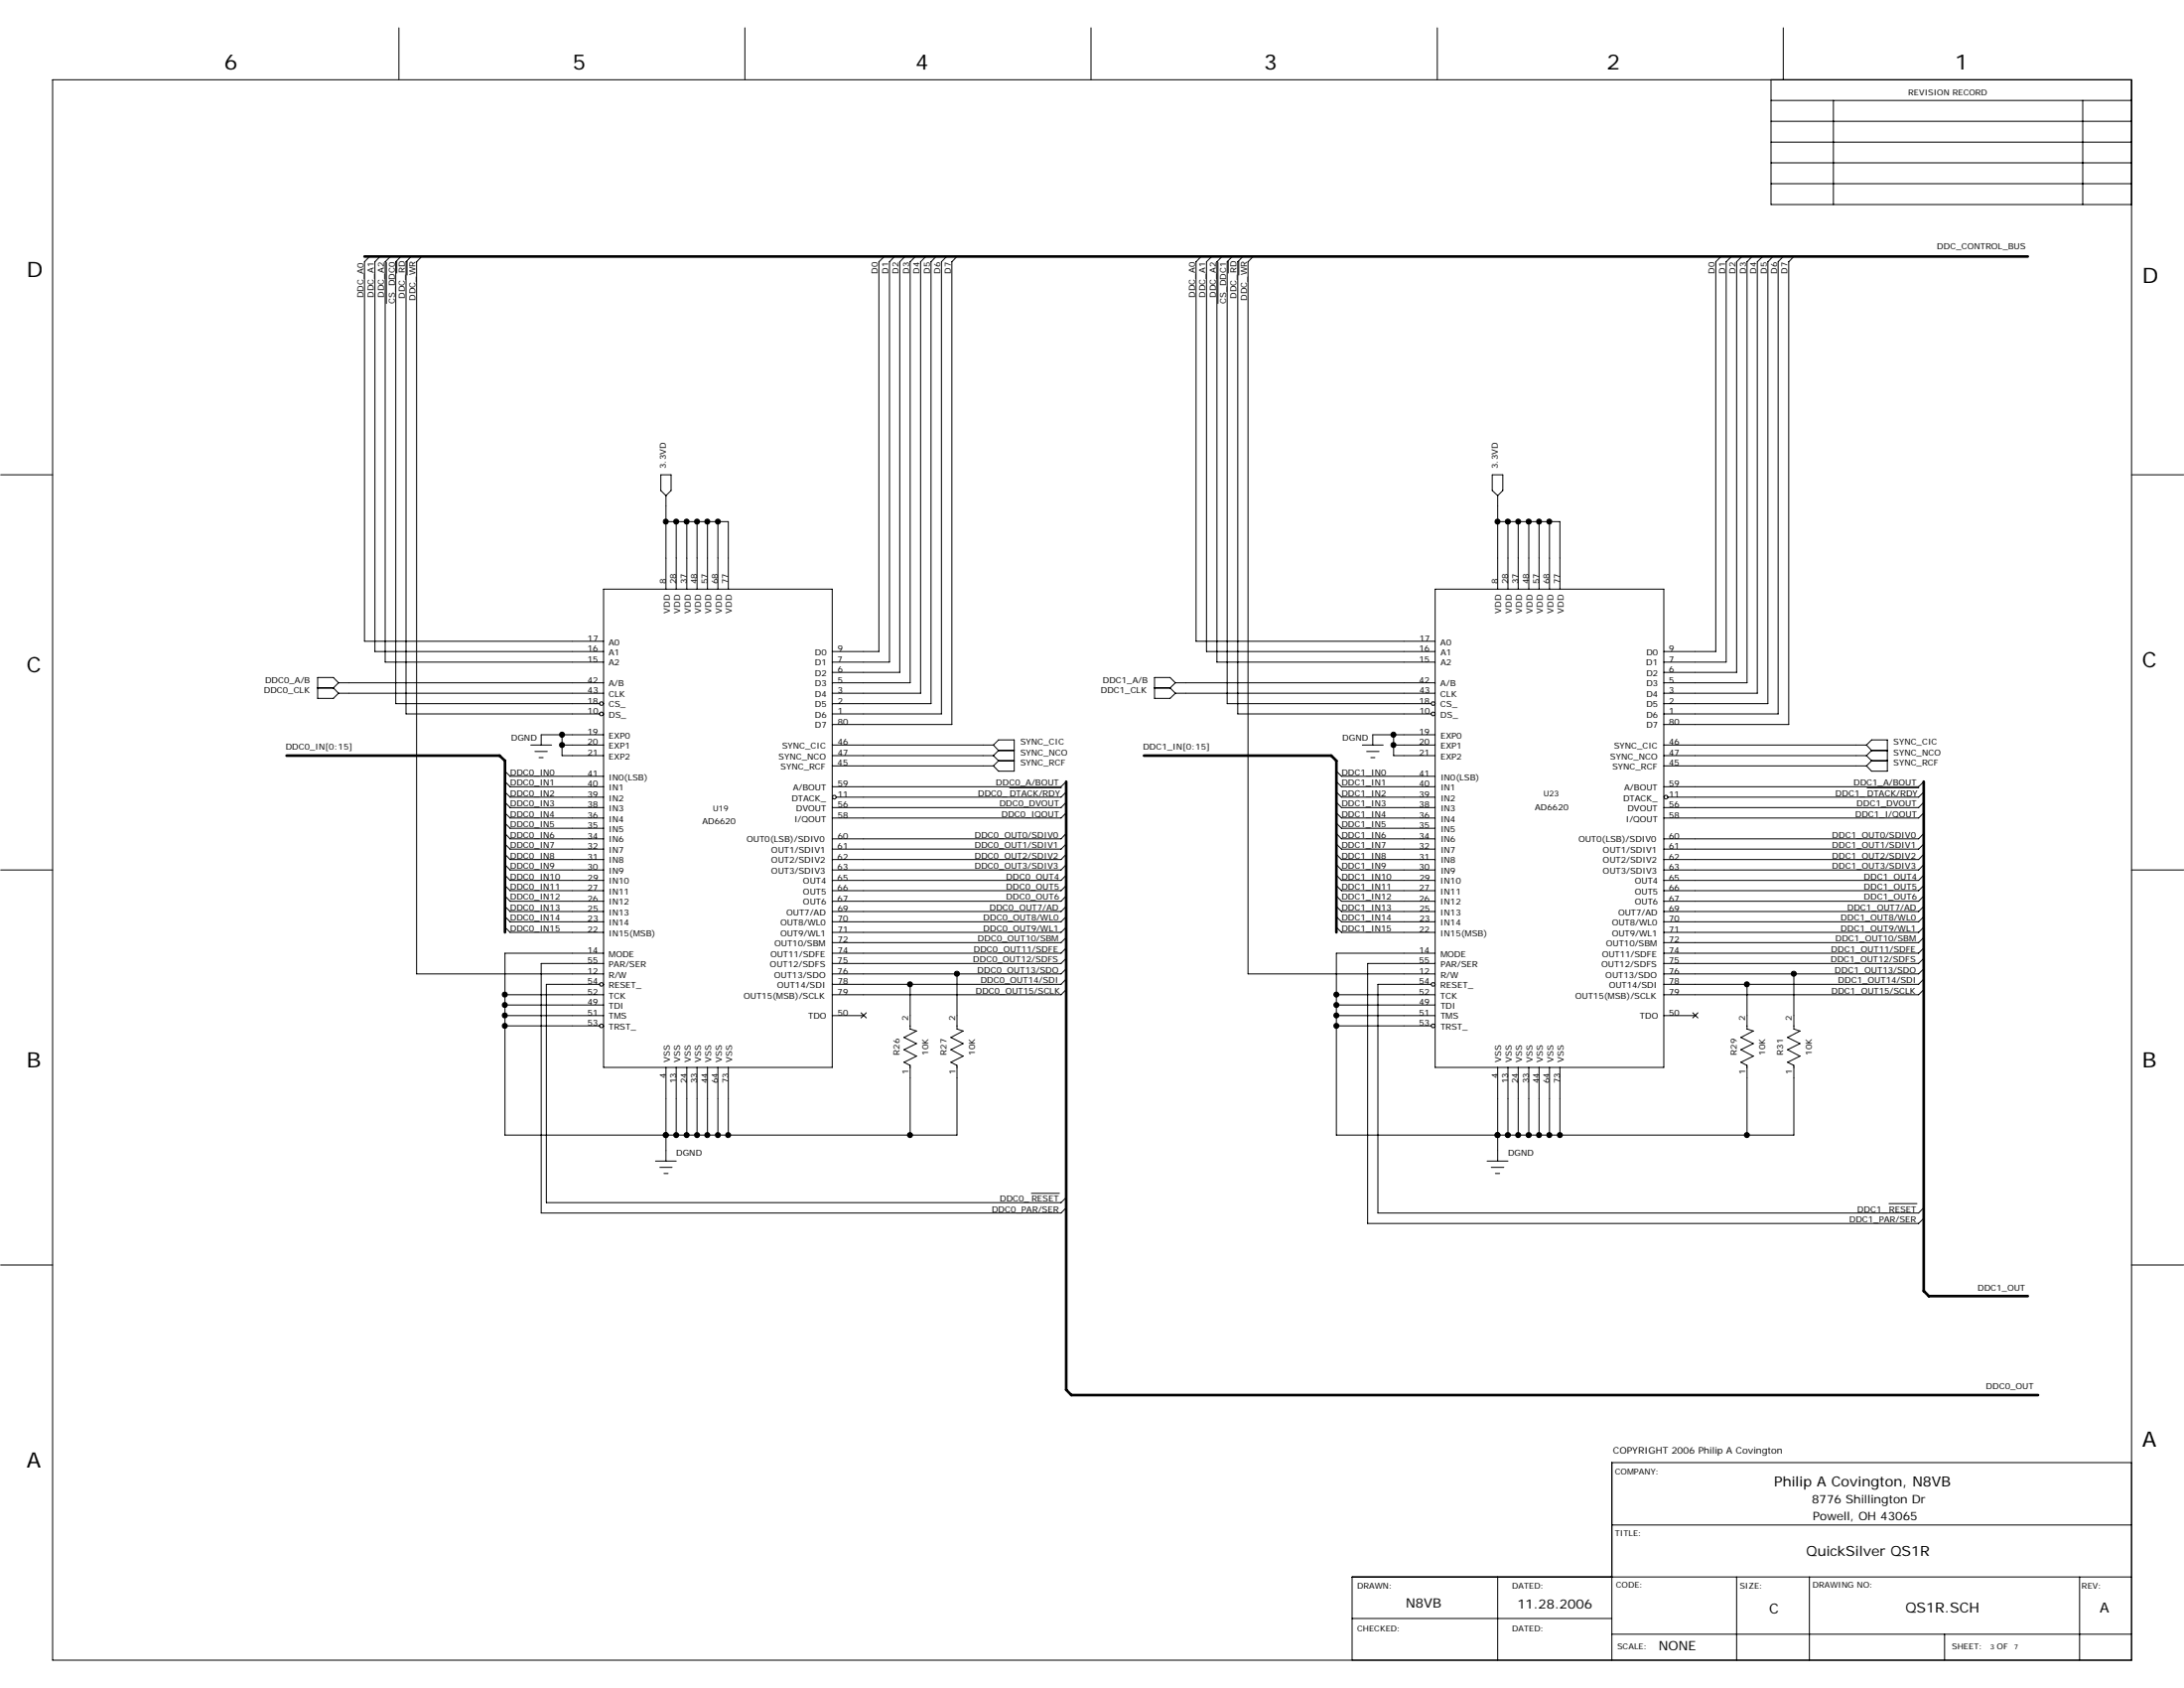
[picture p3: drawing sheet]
<svg xmlns="http://www.w3.org/2000/svg" width="279mm" height="216mm" viewBox="0 0 279 216" stroke-linecap="round" stroke-linejoin="round" font-family="sans-serif">
<g fill="none" stroke="#000" stroke-width=".13">
<path d="M6.7 10.2h266v202.1h-266zM51 3.6v6.6M95.3 3.6v6.6M139.6 3.6v6.6M183.9 3.6v6.6M226.6 10.2v16h46.1M226.6 15.5h46.1M226.6 12.8h46.1M226.6 18.2h46.1M228.1 3.6v6.6M234.5 12.8v13.4M266.4 12.8v13.4"/>
<path d="M47.3 32.8l-.7 .7v48.5h30.6M48.6 32.8l-.6 .7v49.8h29.2M49.4 33.5v5.3M50 32.8l-.7 .7v51.2h27.9M50.8 33.4v1.5M51.3 32.8l-.7 .7v56.5h26.1M52.1 33.4v1.8M52.6 32.8l-.7 .7v57.8h24.8M54 32.8l-.7 .7v91.1h23.9M113.1 32.8l-.7 .7v49.8h-5.9M114.4 32.8l-.6 .7v51.2h-7.3M115.8 32.8l-.7 .7v52.5h-8.6"/>
<path d="M117.1 32.8l-.7 .7v53.8h-9.9M118.4 32.8l-.6 .7v55.2h-11.3M119.8 32.8l-.7 .7v56.5h-12.6M121.1 32.8l-.7 .7v57.8h-13.9M122.4 32.8l-.6 .7v59.2h-15.3M153.7 32.8l-.7 .7v48.5h30.6M155 32.8l-.7 .7v49.8h29.3M155.8 33.5v5.3M156.3 32.8l-.6 .7v51.2h27.9M157.1 33.4v1.5M157.6 32.8l-.6 .7v56.5h26M158.5 33.4v1.8"/>
<path d="M159 32.8l-.7 .7v57.8h24.7M160.3 32.8l-.6 .7v91.1h23.9M220.2 32.8l-.7 .7v49.8h-6.6M221.5 32.8l-.7 .7v51.2h-7.9M222.8 32.8l-.6 .7v52.5h-9.3M224.2 32.8l-.7 .7v53.8h-10.6M225.5 32.8l-.7 .7v55.2h-11.9M226.6 23.5h46.1M226.6 20.8h46.1M226.8 32.8l-.6 .7v56.5h-13.3M228.1 32.8l-.6 .7v57.8h-14.6M229.5 32.8l-.7 .7v59.2h-15.9"/>
<path d="M.1 60.7h6.6M77.2 75.4h29.3v61.1h-29.3zM84.5 60.7h1.4v2l-.7 .7-.7-.7zM85.2 63.4v12M85.2 66.7h8v8.7M86.5 66.7v8.7M87.9 66.7v8.7M89.2 66.7v8.7M90.5 66.7v8.7M91.8 66.7v8.7M183.6 75.4h29.3v61.1h-29.3zM190.9 60.7h1.4v2l-.7 .7-.7-.7z"/>
<path d="M191.6 63.4v12M191.6 66.7h8v8.7M192.9 66.7v8.7M194.2 66.7v8.7M195.6 66.7v8.7M196.9 66.7v8.7M198.2 66.7v8.7M272.7 60.7h6.7M40.6 88h2.1M42.7 88l.6 .7M43.3 88.7h33.9M43.3 87.3h33.9"/>
<path d="M43.3 87.3l-.6-.6h-2.1v2.6h2.1l.6-.6M43.3 87.3l-.6 .7M64.6 98.6l.7 .7h11.9M64.6 100l.7 .6h11.9M67.9 95.3h2.7M68.4 96.1h1.6M69 96.9h.5M71.9 95.3h5.3M71.9 94v2.6h5.3M76.7 91.2l.2-.1h.2l.1 .2a.25 .25 0 0 1-.3 .2 .25 .25 0 0 1-.2-.3zM77.2 94h-8v1.3M106.5 95.3h20.6"/>
<path d="M106.5 96.6h20.6M106.5 98h20.6M127.1 95.3l.6 .7M127.1 95.3l.6-.7h2.1v4h-2.1l-.6-.6M127.1 96.6l.6 .7M127.7 96h2.1M127.7 97.3h2.1M127.7 96l-.6 .6M127.7 97.3l-.6 .7M136.4 100l-.7 .6h-29.2M147.7 88h2M149.7 88l.7 .7"/>
<path d="M150.4 88.7h33.2M150.4 87.3h33.2M150.4 87.3l-.7 .7M150.4 87.3l-.7-.6h-2v2.6h2l.7-.6M171 98.6l.6 .7h12M171 100l.6 .6h12M174.3 95.3h2.7M174.8 96.1h1.6M175.4 96.9h.5M178.3 95.3h5.3M178.3 94v2.6h5.3M183.6 94h-8v1.3"/>
<path d="M212.9 95.3h25.9M212.9 96.6h25.9M212.9 98h25.9M238.8 95.3l.6-.7h2v4h-2l-.6-.6M238.8 95.3l.6 .7M238.8 96.6l.6 .7M239.4 96h2M239.4 97.3h2M239.4 96l-.6 .6M239.4 97.3l-.6 .7M246.1 100l-.7 .6h-32.5M.1 111.3h6.6"/>
<path d="M64.6 110.6l.7 .7h11.9M64.6 118.6l.7 .7h11.9M64.6 101.3l.7 .7h11.9M64.6 115.9l.7 .7h11.9M64.6 104l.7 .6h11.9M64.6 117.2l.7 .7h11.9M64.6 106.6l.7 .7h11.9M64.6 114.6l.7 .7h11.9M64.6 113.3l.7 .6h11.9M64.6 111.9l.7 .7h11.9M64.6 109.3l.7 .6h11.9M64.6 107.9l.7 .7h11.9"/>
<path d="M64.6 105.3l.7 .6h11.9M64.6 102.6l.7 .7h11.9M129.2 100.8h6.6M136.4 110.6l-.7 .7h-29.2M136.4 118.6l-.7 .7h-29.2M136.4 101.3l-.7 .7h-28.7M136.4 115.9l-.7 .7h-29.2M136.4 104l-.7 .6h-29.2M136.4 117.2l-.7 .7h-29.2M136.4 106.6l-.7 .7h-29.2M136.4 114.6l-.7 .7h-29.2M136.4 113.3l-.7 .6h-29.2"/>
<path d="M136.4 111.9l-.7 .7h-29.2M136.4 109.3l-.7 .6h-29.2M136.4 107.9l-.7 .7h-29.2M136.4 102.6l-.7 .7h-29.2M136.4 119.9l-.7 .7h-29.2M171 110.6l.6 .7h12M171 118.6l.6 .7h12M171 101.3l.6 .7h12M171 115.9l.6 .7h12M171 104l.6 .6h12M171 117.2l.6 .7h12M171 106.6l.6 .7h12"/>
<path d="M171 114.6l.6 .7h12M171 113.3l.6 .6h12M171 111.9l.6 .7h12M171 109.3l.6 .6h12M171 107.9l.6 .7h12M171 105.3l.6 .6h12M171 102.6l.6 .7h12M212.9 101.9l.3-.2 .2 .3-.2 .2h-.2zM238.9 100.8h6.6M246.1 110.6l-.7 .7h-32.5M246.1 118.6l-.7 .7h-32.5M246.1 101.3l-.7 .7h-32"/>
<path d="M246.1 115.9l-.7 .7h-32.5M246.1 104l-.7 .6h-32.5M246.1 117.2l-.7 .7h-32.5M246.1 106.6l-.7 .7h-32.5M246.1 114.6l-.7 .7h-32.5M246.1 113.3l-.7 .6h-32.5M246.1 111.9l-.7 .7h-32.5M246.1 109.3l-.7 .6h-32.5M246.1 107.9l-.7 .7h-32.5M246.1 102.6l-.7 .7h-32.5M246.1 119.9l-.7 .7h-32.5M272.7 111.3h6.7"/>
<path d="M64.6 131.2h12.1M64.6 129.9h12.6M64.6 128.5h12.6M64.6 127.2h12.6M76.7 125.9h-6.8v27.9h65.8l.7-.6M76.7 131.1l.2-.1a.24 .24 0 0 1 .3 .2 .24 .24 0 0 1-.2 .2 .24 .24 0 0 1-.3-.2zM77.2 121.9h-12.6v23.3h57.8v-8.9l-.8-.4 1.6-.8-1.6-.8 1.6-.8-1.6-.8 1.6-.8-.8-.3v-7M77.2 123.2h-8v32h66.5l.7-.7M85.2 136.5v12M86.5 136.5v8.7M87.9 136.5v8.7M89.2 136.5v8.7"/>
<path d="M90.5 136.5v8.7M91.8 136.5v8.7M93.2 136.5v8.7M106.5 129.9h4M110.2 129.5l.6 .7M110.8 129.5l-.6 .7M116.4 125.9v5.7l.8 .3-1.5 .8 1.5 .8-1.5 .8 1.5 .8-1.5 .8 .7 .4v8.9M136.4 123.9l-.7 .7h-29.2M136.4 125.2l-.7 .7h-29.2M136.4 121.2l-.7 .7h-29.2M136.4 126.6l-.7 .6h-29.2M136.4 122.6l-.7 .6h-29.2"/>
<path d="M171 131.2h12M171 129.9h12.6M171 128.5h12.6M171 127.2h12.6M183 125.9h-6.7v29.3h69.1l.7-.7M183.6 121.9h-12.6v23.3h58.5v-8.9l-.8-.4 1.6-.8-1.6-.8 1.6-.8-1.6-.8 1.6-.8-.8-.3v-7M183.6 123.2h-8.6v33.3h70.4l.7-.7M191.6 136.5v12M192.9 136.5v8.7M194.2 136.5v8.7M195.6 136.5v8.7M196.9 136.5v8.7"/>
<path d="M198.2 136.5v8.7M199.6 136.5v8.7M212.9 129.9h3.9M216.6 129.5l.6 .7M217.2 129.5l-.6 .7M223.5 125.9v5.7l.8 .3-1.6 .8 1.6 .8-1.6 .8 1.6 .8-1.6 .8 .8 .4v8.9M246.1 123.9l-.7 .7h-32.5M246.1 125.2l-.7 .7h-32.5M246.1 121.2l-.7 .7h-32.5M246.1 126.6l-.7 .6h-32.5M246.1 122.6l-.7 .6h-32.5M83.9 148.5h2.6"/>
<path d="M84.4 149.3h1.6M84.9 150.1h.6M85.2 145.2h.1M132 152.6h3.5M190.2 148.5h2.7M190.8 149.3h1.6M191.3 150.1h.6M191.6 145.2h.1M241.7 153.9h3.5M.1 161.8h6.6M272.7 161.8h6.7M206.2 195.1h66.5"/>
<path d="M272.7 187.1h-66.5v25.2M173 207h33.2M191.6 201.7v10.6M206.2 209h66.5M222.2 201.7v10.6M231.5 201.7v10.6M248.8 209v3.3M266 201.7v10.6M272.7 201.7h-99.7v10.6"/>
<circle cx="77" cy="90" r=".24"/>
<circle cx="183.4" cy="91.3" r=".25"/>
<circle cx="183.4" cy="90" r=".24"/>
<circle cx="106.7" cy="102" r=".24"/>
<circle cx="77" cy="125.9" r=".24"/>
<circle cx="183.4" cy="131.2" r=".25"/>
<circle cx="183.4" cy="125.9" r=".24"/>
</g>
<g fill="#000" stroke="#000" stroke-width=".13">
<circle cx="85.2" cy="66.7" r=".32"/>
<circle cx="86.5" cy="66.7" r=".32"/>
<circle cx="87.8" cy="66.7" r=".32"/>
<circle cx="89.2" cy="66.7" r=".32"/>
<circle cx="90.5" cy="66.7" r=".32"/>
<circle cx="91.8" cy="66.7" r=".32"/>
<circle cx="191.6" cy="66.7" r=".32"/>
<circle cx="192.9" cy="66.7" r=".33"/>
<circle cx="194.2" cy="66.7" r=".32"/>
<circle cx="195.6" cy="66.7" r=".33"/>
<circle cx="196.9" cy="66.7" r=".32"/>
<circle cx="198.2" cy="66.7" r=".32"/>
<circle cx="71.9" cy="94" r=".32"/>
<circle cx="71.9" cy="95.3" r=".32"/>
<circle cx="178.3" cy="94" r=".32"/>
<circle cx="178.3" cy="95.3" r=".32"/>
<circle cx="64.6" cy="131.2" r=".32"/>
<circle cx="64.6" cy="129.9" r=".32"/>
<circle cx="64.6" cy="127.2" r=".32"/>
<circle cx="64.6" cy="128.5" r=".32"/>
<circle cx="116.4" cy="125.9" r=".32"/>
<circle cx="122.4" cy="124.5" r=".33"/>
<circle cx="171" cy="129.9" r=".32"/>
<circle cx="171" cy="131.2" r=".32"/>
<circle cx="171" cy="128.5" r=".32"/>
<circle cx="171" cy="127.2" r=".32"/>
<circle cx="223.5" cy="125.9" r=".32"/>
<circle cx="229.5" cy="124.5" r=".33"/>
<circle cx="85.2" cy="145.2" r=".32"/>
<circle cx="86.5" cy="145.2" r=".32"/>
<circle cx="87.8" cy="145.2" r=".32"/>
<circle cx="89.2" cy="145.2" r=".32"/>
<circle cx="90.5" cy="145.2" r=".32"/>
<circle cx="91.8" cy="145.2" r=".32"/>
<circle cx="93.2" cy="145.2" r=".32"/>
<circle cx="116.4" cy="145.2" r=".32"/>
<circle cx="191.6" cy="145.2" r=".32"/>
<circle cx="192.9" cy="145.2" r=".33"/>
<circle cx="194.2" cy="145.2" r=".32"/>
<circle cx="195.6" cy="145.2" r=".33"/>
<circle cx="196.9" cy="145.2" r=".32"/>
<circle cx="198.2" cy="145.2" r=".32"/>
<circle cx="199.6" cy="145.2" r=".32"/>
<circle cx="223.5" cy="145.2" r=".32"/>
</g>
<path d="M46.6 32.8h212.8M36.7 96.6h27.2l.7 .7v22M136.4 100v77.8l.7 .6h123.6M146.3 96.6h24l.7 .7v22M246.1 100v65.1l.7 .7h12.6" fill="none" stroke="#000" stroke-width=".34"/>
<g font-size="2.7">
<text x="28.7" y="8.9">6</text>
<text x="73.2" y="8.9">5</text>
<text x="117.1" y="8.9">4</text>
<text x="161.7" y="8.9">3</text>
<text x="205.5" y="8.9">2</text>
<text x="250.1" y="8.9">1</text>
<text x="3.4" y="35.5">D</text>
<text x="274" y="36.2">D</text>
<text x="3.4" y="86">C</text>
<text x="274" y="85.3">C</text>
<text x="3.4" y="136.5">B</text>
<text x="274" y="136.5">B</text>
<text x="274" y="185.1">A</text>
<text x="3.4" y="187.7">A</text>
</g>
<g font-size="1.8">
<text x="227" y="190.1">Philip A Covington, N8VB</text>
<text x="231.1" y="199.1">QuickSilver QS1R</text>
<text x="226.3" y="206.4">C</text>
<text x="243.8" y="206.2">QS1R.SCH</text>
<text x="268.6" y="206.2">A</text>
</g>
<g font-size="1.7">
<text x="179.9" y="205.6">N8VB</text>
<text x="194.1" y="205.8">11.28.2006</text>
<text x="212.2" y="211.1">NONE</text>
</g>
<g font-size="1.5">
<text x="231.8" y="192.3">8776 Shillington Dr</text>
<text x="231.9" y="194.4">Powell, OH 43065</text>
</g>
<text font-size="1.2" x="206.4" y="185.9">COPYRIGHT 2006 Philip A Covington</text>
<g font-size="1.1">
<text x="112.3" y="35.1" transform="rotate(-90 112.3 35.1)">D0</text>
<text x="113.6" y="35" transform="rotate(-90 113.6 35)">D1</text>
<text x="115" y="35" transform="rotate(-90 115 35)">D2</text>
<text x="116.3" y="35" transform="rotate(-90 116.3 35)">D3</text>
<text x="117.6" y="35" transform="rotate(-90 117.6 35)">D4</text>
<text x="119" y="35" transform="rotate(-90 119 35)">D5</text>
<text x="120.3" y="35" transform="rotate(-90 120.3 35)">D6</text>
<text x="121.6" y="35" transform="rotate(-90 121.6 35)">D7</text>
<text x="219.4" y="35" transform="rotate(-90 219.4 35)">D0</text>
<text x="220.7" y="35" transform="rotate(-90 220.7 35)">D1</text>
<text x="222" y="35" transform="rotate(-90 222 35)">D2</text>
<text x="223.4" y="35" transform="rotate(-90 223.4 35)">D3</text>
<text x="224.7" y="35" transform="rotate(-90 224.7 35)">D4</text>
<text x="226" y="35" transform="rotate(-90 226 35)">D5</text>
<text x="227.4" y="35" transform="rotate(-90 227.4 35)">D6</text>
<text x="228.7" y="35" transform="rotate(-90 228.7 35)">D7</text>
<text x="247.8" y="31.9">DDC_CONTROL_BUS</text>
<text x="46.5" y="38.1" transform="rotate(-90 46.5 38.1)">DDC_A0</text>
<text x="47.8" y="38.1" transform="rotate(-90 47.8 38.1)">DDC_A1</text>
<text x="49.1" y="38.1" transform="rotate(-90 49.1 38.1)">DDC_A2</text>
<text x="50.5" y="38.8" transform="rotate(-90 50.5 38.8)">CS_DDC0</text>
<text x="51.8" y="38.2" transform="rotate(-90 51.8 38.2)">DDC_RD</text>
<text x="53.1" y="38.5" transform="rotate(-90 53.1 38.5)">DDC_WR</text>
<text x="152.9" y="38.1" transform="rotate(-90 152.9 38.1)">DDC_A0</text>
<text x="154.2" y="38.1" transform="rotate(-90 154.2 38.1)">DDC_A1</text>
<text x="155.6" y="38.1" transform="rotate(-90 155.6 38.1)">DDC_A2</text>
<text x="156.9" y="38.8" transform="rotate(-90 156.9 38.8)">CS_DDC1</text>
<text x="158.2" y="38.2" transform="rotate(-90 158.2 38.2)">DDC_RD</text>
<text x="159.5" y="38.5" transform="rotate(-90 159.5 38.5)">DDC_WR</text>
<text x="85.2" y="59.9" transform="rotate(-90 85.2 59.9)">3.3VD</text>
<text x="191.6" y="59.9" transform="rotate(-90 191.6 59.9)">3.3VD</text>
<text x="85.2" y="74.7" transform="rotate(-90 85.2 74.7)">8</text>
<text x="86.5" y="74.7" transform="rotate(-90 86.5 74.7)">28</text>
<text x="87.9" y="74.7" transform="rotate(-90 87.9 74.7)">37</text>
<text x="89.2" y="74.7" transform="rotate(-90 89.2 74.7)">48</text>
<text x="90.5" y="74.7" transform="rotate(-90 90.5 74.7)">57</text>
<text x="91.8" y="74.7" transform="rotate(-90 91.8 74.7)">68</text>
<text x="93.2" y="74.7" transform="rotate(-90 93.2 74.7)">77</text>
<text x="191.6" y="74.7" transform="rotate(-90 191.6 74.7)">8</text>
<text x="192.9" y="74.7" transform="rotate(-90 192.9 74.7)">28</text>
<text x="194.2" y="74.7" transform="rotate(-90 194.2 74.7)">37</text>
<text x="195.6" y="74.7" transform="rotate(-90 195.6 74.7)">48</text>
<text x="196.9" y="74.7" transform="rotate(-90 196.9 74.7)">57</text>
<text x="198.2" y="74.7" transform="rotate(-90 198.2 74.7)">68</text>
<text x="199.6" y="74.7" transform="rotate(-90 199.6 74.7)">77</text>
<text x="75.1" y="83.3">16</text>
<text x="75.2" y="82">17</text>
<text x="77.9" y="82.5">A0</text>
<text x="77.9" y="83.8">A1</text>
<text x="85.7" y="78.5" transform="rotate(-90 85.7 78.5)">VDD</text>
<text x="87" y="78.5" transform="rotate(-90 87 78.5)">VDD</text>
<text x="88.3" y="78.5" transform="rotate(-90 88.3 78.5)">VDD</text>
<text x="89.7" y="78.5" transform="rotate(-90 89.7 78.5)">VDD</text>
<text x="91" y="78.5" transform="rotate(-90 91 78.5)">VDD</text>
<text x="92.3" y="78.5" transform="rotate(-90 92.3 78.5)">VDD</text>
<text x="93.6" y="78.5" transform="rotate(-90 93.6 78.5)">VDD</text>
<text x="104.2" y="83.8">D0</text>
<text x="107.1" y="83.3">9</text>
<text x="181.5" y="83.3">16</text>
<text x="181.6" y="82">17</text>
<text x="184.3" y="82.5">A0</text>
<text x="184.3" y="83.8">A1</text>
<text x="192" y="78.5" transform="rotate(-90 192 78.5)">VDD</text>
<text x="193.4" y="78.5" transform="rotate(-90 193.4 78.5)">VDD</text>
<text x="194.7" y="78.5" transform="rotate(-90 194.7 78.5)">VDD</text>
<text x="196" y="78.5" transform="rotate(-90 196 78.5)">VDD</text>
<text x="197.4" y="78.5" transform="rotate(-90 197.4 78.5)">VDD</text>
<text x="198.7" y="78.5" transform="rotate(-90 198.7 78.5)">VDD</text>
<text x="200" y="78.5" transform="rotate(-90 200 78.5)">VDD</text>
<text x="210.6" y="83.8">D0</text>
<text x="213.5" y="83.3">9</text>
<text x="33.8" y="88.7">DDC0_CLK</text>
<text x="33.9" y="87.3">DDC0_A/B</text>
<text x="75.1" y="87.3">42</text>
<text x="75.1" y="84.7">15</text>
<text x="75.2" y="88.7">43</text>
<text x="77.9" y="87.8">A/B</text>
<text x="77.9" y="89.1">CLK</text>
<text x="77.9" y="85.1">A2</text>
<text x="104.2" y="85.1">D1</text>
<text x="104.2" y="89.1">D4</text>
<text x="104.2" y="87.8">D3</text>
<text x="104.2" y="86.5">D2</text>
<text x="107.1" y="84.7">7</text>
<text x="107.1" y="88.7">3</text>
<text x="107.1" y="87.3">5</text>
<text x="107.1" y="86">6</text>
<text x="140.8" y="88.7">DDC1_CLK</text>
<text x="141.1" y="87.3">DDC1_A/B</text>
<text x="181.5" y="87.3">42</text>
<text x="181.5" y="84.7">15</text>
<text x="181.6" y="88.7">43</text>
<text x="184.3" y="87.8">A/B</text>
<text x="184.3" y="89.1">CLK</text>
<text x="184.3" y="85.1">A2</text>
<text x="210.6" y="85.1">D1</text>
<text x="210.6" y="89.1">D4</text>
<text x="210.6" y="87.8">D3</text>
<text x="210.6" y="86.5">D2</text>
<text x="213.5" y="84.7">7</text>
<text x="213.5" y="88.7">3</text>
<text x="213.5" y="87.3">5</text>
<text x="213.5" y="86">6</text>
<text x="36.5" y="95.8">DDC0_IN[0:15]</text>
<text x="65.4" y="94.8">DGND</text>
<text x="75.1" y="90">18</text>
<text x="75.1" y="95.3">20</text>
<text x="75.1" y="94">19</text>
<text x="75.2" y="91.3">10</text>
<text x="77.9" y="91.8">DS_</text>
<text x="77.9" y="90.5">CS_</text>
<text x="77.9" y="95.8">EXP1</text>
<text x="77.9" y="94.5">EXP0</text>
<text x="100.1" y="95.8">SYNC_CIC</text>
<text x="104.2" y="93.1">D7</text>
<text x="104.2" y="91.8">D6</text>
<text x="104.2" y="90.5">D5</text>
<text x="107.1" y="92.7">80</text>
<text x="107.1" y="91.3">1</text>
<text x="107.1" y="90">2</text>
<text x="107.1" y="95.3">46</text>
<text x="130.5" y="95.3">SYNC_CIC</text>
<text x="146.2" y="95.8">DDC1_IN[0:15]</text>
<text x="171.7" y="94.8">DGND</text>
<text x="181.5" y="90">18</text>
<text x="181.5" y="95.3">20</text>
<text x="181.5" y="94">19</text>
<text x="181.6" y="91.3">10</text>
<text x="184.3" y="91.8">DS_</text>
<text x="184.3" y="90.5">CS_</text>
<text x="184.3" y="95.8">EXP1</text>
<text x="184.3" y="94.5">EXP0</text>
<text x="206.5" y="95.8">SYNC_CIC</text>
<text x="210.6" y="93.1">D7</text>
<text x="210.6" y="91.8">D6</text>
<text x="210.6" y="90.5">D5</text>
<text x="213.5" y="92.7">80</text>
<text x="213.5" y="91.3">1</text>
<text x="213.5" y="90">2</text>
<text x="213.5" y="95.3">46</text>
<text x="242.2" y="95.3">SYNC_CIC</text>
<text x="65.3" y="99.2">DDC0_IN0</text>
<text x="65.3" y="100.5">DDC0_IN1</text>
<text x="65.3" y="101.8">DDC0_IN2</text>
<text x="75.1" y="96.6">21</text>
<text x="75.1" y="102">39</text>
<text x="75.1" y="100.6">40</text>
<text x="75.1" y="99.3">41</text>
<text x="77.9" y="97.1">EXP2</text>
<text x="77.9" y="101.1">IN1</text>
<text x="77.9" y="99.8">IN0(LSB)</text>
<text x="99.6" y="97.1">SYNC_NCO</text>
<text x="99.9" y="98.4">SYNC_RCF</text>
<text x="101.4" y="101.1">A/BOUT</text>
<text x="107.1" y="98">45</text>
<text x="107.1" y="102">11</text>
<text x="107.1" y="96.6">47</text>
<text x="107.1" y="100.6">59</text>
<text x="125.1" y="101.8">DDC0_ DTACK/RDY</text>
<text x="127.4" y="100.5">DDC0_A/BOUT</text>
<text x="130.5" y="96.6">SYNC_NCO</text>
<text x="130.5" y="98">SYNC_RCF</text>
<text x="171.6" y="99.2">DDC1_IN0</text>
<text x="171.6" y="100.5">DDC1_IN1</text>
<text x="171.6" y="101.8">DDC1_IN2</text>
<text x="181.5" y="96.6">21</text>
<text x="181.5" y="102">39</text>
<text x="181.5" y="100.6">40</text>
<text x="181.5" y="99.3">41</text>
<text x="184.3" y="97.1">EXP2</text>
<text x="184.3" y="101.1">IN1</text>
<text x="184.3" y="99.8">IN0(LSB)</text>
<text x="206" y="97.1">SYNC_NCO</text>
<text x="206.3" y="98.4">SYNC_RCF</text>
<text x="207.8" y="101.1">A/BOUT</text>
<text x="213.5" y="98">45</text>
<text x="213.5" y="102">11</text>
<text x="213.5" y="96.6">47</text>
<text x="213.5" y="100.6">59</text>
<text x="234.8" y="101.8">DDC1_ DTACK/RDY</text>
<text x="237.1" y="100.5">DDC1_A/BOUT</text>
<text x="242.2" y="96.6">SYNC_NCO</text>
<text x="242.2" y="98">SYNC_RCF</text>
<text x="65.3" y="103.1">DDC0_IN3</text>
<text x="65.3" y="104.5">DDC0_IN4</text>
<text x="65.3" y="105.8">DDC0_IN5</text>
<text x="65.3" y="107.1">DDC0_IN6</text>
<text x="75.1" y="107.3">34</text>
<text x="75.1" y="105.9">35</text>
<text x="75.1" y="104.6">36</text>
<text x="75.1" y="103.3">38</text>
<text x="77.9" y="107.7">IN6</text>
<text x="77.9" y="106.4">IN5</text>
<text x="77.9" y="105.1">IN4</text>
<text x="77.9" y="103.8">IN3</text>
<text x="77.9" y="102.4">IN2</text>
<text x="89.8" y="105.5">AD6620</text>
<text x="95.5" y="107.7">OUT0(LSB)/SDIV0</text>
<text x="101.3" y="102.4">DTACK_</text>
<text x="101.6" y="105.1">I/QOUT</text>
<text x="101.8" y="103.8">DVOUT</text>
<text x="107.1" y="103.3">56</text>
<text x="107.1" y="107.3">60</text>
<text x="107.1" y="104.6">58</text>
<text x="124.7" y="107.1">DDC0_OUT0/SDIV0</text>
<text x="127.8" y="103.1">DDC0_DVOUT</text>
<text x="128.1" y="104.5">DDC0_IQOUT</text>
<text x="171.6" y="103.1">DDC1_IN3</text>
<text x="171.6" y="104.5">DDC1_IN4</text>
<text x="171.6" y="105.8">DDC1_IN5</text>
<text x="171.6" y="107.1">DDC1_IN6</text>
<text x="181.5" y="107.3">34</text>
<text x="181.5" y="105.9">35</text>
<text x="181.5" y="104.6">36</text>
<text x="181.5" y="103.3">38</text>
<text x="184.3" y="107.7">IN6</text>
<text x="184.3" y="106.4">IN5</text>
<text x="184.3" y="105.1">IN4</text>
<text x="184.3" y="103.8">IN3</text>
<text x="184.3" y="102.4">IN2</text>
<text x="196.4" y="103.6">AD6620</text>
<text x="201.9" y="107.7">OUT0(LSB)/SDIV0</text>
<text x="207.6" y="102.4">DTACK_</text>
<text x="208" y="105.1">I/QOUT</text>
<text x="208.2" y="103.8">DVOUT</text>
<text x="213.5" y="103.3">56</text>
<text x="213.5" y="107.3">60</text>
<text x="213.5" y="104.6">58</text>
<text x="234.4" y="107.1">DDC1_OUT0/SDIV0</text>
<text x="237.3" y="104.5">DDC1_I/QOUT</text>
<text x="237.5" y="103.1">DDC1_DVOUT</text>
<text x="65.3" y="108.5">DDC0_IN7</text>
<text x="65.3" y="109.8">DDC0_IN8</text>
<text x="65.3" y="111.1">DDC0_IN9</text>
<text x="65.3" y="112.5">DDC0_IN10</text>
<text x="65.3" y="113.8">DDC0_IN11</text>
<text x="75.1" y="113.9">27</text>
<text x="75.1" y="111.3">30</text>
<text x="75.1" y="109.9">31</text>
<text x="75.1" y="108.6">32</text>
<text x="75.2" y="112.6">29</text>
<text x="77.9" y="113.1">IN10</text>
<text x="77.9" y="111.8">IN9</text>
<text x="77.9" y="110.4">IN8</text>
<text x="77.9" y="109.1">IN7</text>
<text x="98.7" y="110.4">OUT2/SDIV2</text>
<text x="98.7" y="111.8">OUT3/SDIV3</text>
<text x="98.7" y="109.1">OUT1/SDIV1</text>
<text x="102.7" y="113.1">OUT4</text>
<text x="107.1" y="113.9">66</text>
<text x="107.1" y="112.6">65</text>
<text x="107.1" y="109.9">62</text>
<text x="107.1" y="111.3">63</text>
<text x="107.1" y="108.6">61</text>
<text x="124.7" y="111.1">DDC0_OUT3/SDIV3</text>
<text x="124.7" y="109.8">DDC0_OUT2/SDIV2</text>
<text x="124.7" y="108.5">DDC0_OUT1/SDIV1</text>
<text x="128.7" y="113.8">DDC0_OUT5</text>
<text x="128.7" y="112.5">DDC0_OUT4</text>
<text x="171.6" y="108.5">DDC1_IN7</text>
<text x="171.6" y="109.8">DDC1_IN8</text>
<text x="171.6" y="111.1">DDC1_IN9</text>
<text x="171.6" y="112.5">DDC1_IN10</text>
<text x="171.6" y="113.8">DDC1_IN11</text>
<text x="181.5" y="113.9">27</text>
<text x="181.5" y="111.3">30</text>
<text x="181.5" y="109.9">31</text>
<text x="181.5" y="108.6">32</text>
<text x="181.6" y="112.6">29</text>
<text x="184.3" y="113.1">IN10</text>
<text x="184.3" y="111.8">IN9</text>
<text x="184.3" y="110.4">IN8</text>
<text x="184.3" y="109.1">IN7</text>
<text x="205.1" y="110.4">OUT2/SDIV2</text>
<text x="205.1" y="111.8">OUT3/SDIV3</text>
<text x="205.1" y="109.1">OUT1/SDIV1</text>
<text x="209.1" y="113.1">OUT4</text>
<text x="213.5" y="113.9">66</text>
<text x="213.5" y="112.6">65</text>
<text x="213.5" y="109.9">62</text>
<text x="213.5" y="111.3">63</text>
<text x="213.5" y="108.6">61</text>
<text x="234.4" y="108.5">DDC1_OUT1/SDIV1</text>
<text x="234.4" y="109.8">DDC1_OUT2/SDIV2</text>
<text x="234.4" y="111.1">DDC1_OUT3/SDIV3</text>
<text x="238.5" y="112.5">DDC1_OUT4</text>
<text x="238.5" y="113.8">DDC1_OUT5</text>
<text x="65.3" y="115.1">DDC0_IN12</text>
<text x="65.3" y="116.5">DDC0_IN13</text>
<text x="65.3" y="117.8">DDC0_IN14</text>
<text x="65.3" y="119.1">DDC0_IN15</text>
<text x="75.1" y="115.3">26</text>
<text x="75.1" y="119.3">22</text>
<text x="75.2" y="117.9">23</text>
<text x="75.2" y="116.6">25</text>
<text x="77.9" y="118.4">IN14</text>
<text x="77.9" y="117.1">IN13</text>
<text x="77.9" y="115.7">IN12</text>
<text x="77.9" y="114.4">IN11</text>
<text x="77.9" y="119.7">IN15(MSB)</text>
<text x="99.8" y="119.7">OUT9/WL1</text>
<text x="99.8" y="118.4">OUT8/WL0</text>
<text x="100.6" y="117.1">OUT7/AD</text>
<text x="102.7" y="115.7">OUT6</text>
<text x="102.7" y="114.4">OUT5</text>
<text x="107.1" y="115.3">67</text>
<text x="107.1" y="119.3">71</text>
<text x="107.1" y="117.9">70</text>
<text x="107.1" y="116.6">69</text>
<text x="125.8" y="119.1">DDC0_OUT9/WL1</text>
<text x="125.8" y="117.8">DDC0_OUT8/WL0</text>
<text x="126.6" y="116.5">DDC0_OUT7/AD</text>
<text x="128.7" y="115.1">DDC0_OUT6</text>
<text x="171.6" y="115.1">DDC1_IN12</text>
<text x="171.6" y="116.5">DDC1_IN13</text>
<text x="171.6" y="117.8">DDC1_IN14</text>
<text x="171.6" y="119.1">DDC1_IN15</text>
<text x="181.5" y="115.3">26</text>
<text x="181.5" y="119.3">22</text>
<text x="181.6" y="117.9">23</text>
<text x="181.6" y="116.6">25</text>
<text x="184.3" y="118.4">IN14</text>
<text x="184.3" y="117.1">IN13</text>
<text x="184.3" y="115.7">IN12</text>
<text x="184.3" y="114.4">IN11</text>
<text x="184.3" y="119.7">IN15(MSB)</text>
<text x="206.2" y="119.7">OUT9/WL1</text>
<text x="206.2" y="118.4">OUT8/WL0</text>
<text x="207" y="117.1">OUT7/AD</text>
<text x="209.1" y="115.7">OUT6</text>
<text x="209.1" y="114.4">OUT5</text>
<text x="213.5" y="115.3">67</text>
<text x="213.5" y="119.3">71</text>
<text x="213.5" y="117.9">70</text>
<text x="213.5" y="116.6">69</text>
<text x="235.5" y="117.8">DDC1_OUT8/WL0</text>
<text x="235.5" y="119.1">DDC1_OUT9/WL1</text>
<text x="236.3" y="116.5">DDC1_OUT7/AD</text>
<text x="238.5" y="115.1">DDC1_OUT6</text>
<text x="75.1" y="125.9">54</text>
<text x="75.1" y="121.9">14</text>
<text x="75.1" y="123.2">55</text>
<text x="75.1" y="124.6">12</text>
<text x="77.9" y="122.4">MODE</text>
<text x="77.9" y="123.7">PAR/SER</text>
<text x="77.9" y="125.1">R/W</text>
<text x="98.5" y="123.7">OUT12/SDFS</text>
<text x="98.6" y="122.4">OUT11/SDFE</text>
<text x="99" y="125.1">OUT13/SDO</text>
<text x="99.1" y="121.1">OUT10/SBM</text>
<text x="107.1" y="124.6">76</text>
<text x="107.1" y="123.2">75</text>
<text x="107.1" y="120.6">72</text>
<text x="107.1" y="121.9">74</text>
<text x="107.1" y="125.9">78</text>
<text x="124.5" y="123.1">DDC0_OUT12/SDFS</text>
<text x="124.6" y="121.8">DDC0_OUT11/SDFE</text>
<text x="125.1" y="124.4">DDC0_OUT13/SDO</text>
<text x="125.1" y="120.4">DDC0_OUT10/SBM</text>
<text x="125.4" y="125.8">DDC0_OUT14/SDI</text>
<text x="181.5" y="125.9">54</text>
<text x="181.5" y="121.9">14</text>
<text x="181.5" y="123.2">55</text>
<text x="181.5" y="124.6">12</text>
<text x="184.3" y="122.4">MODE</text>
<text x="184.3" y="123.7">PAR/SER</text>
<text x="184.3" y="125.1">R/W</text>
<text x="204.9" y="123.7">OUT12/SDFS</text>
<text x="204.9" y="122.4">OUT11/SDFE</text>
<text x="205.4" y="125.1">OUT13/SDO</text>
<text x="205.5" y="121.1">OUT10/SBM</text>
<text x="213.5" y="124.6">76</text>
<text x="213.5" y="123.2">75</text>
<text x="213.5" y="120.6">72</text>
<text x="213.5" y="121.9">74</text>
<text x="213.5" y="125.9">78</text>
<text x="234.2" y="123.1">DDC1_OUT12/SDFS</text>
<text x="234.3" y="121.8">DDC1_OUT11/SDFE</text>
<text x="234.7" y="124.4">DDC1_OUT13/SDO</text>
<text x="234.8" y="120.4">DDC1_OUT10/SBM</text>
<text x="235.2" y="125.8">DDC1_OUT14/SDI</text>
<text x="75.1" y="127.2">52</text>
<text x="75.1" y="131.2">53</text>
<text x="75.1" y="128.5">49</text>
<text x="75.1" y="129.9">51</text>
<text x="77.9" y="127.7">TCK</text>
<text x="77.9" y="126.4">RESET_</text>
<text x="77.9" y="131.7">TRST_</text>
<text x="77.9" y="129">TDI</text>
<text x="77.9" y="130.3">TMS</text>
<text x="95.1" y="127.7">OUT15(MSB)/SCLK</text>
<text x="99.4" y="126.4">OUT14/SDI</text>
<text x="103.4" y="130.3">TDO</text>
<text x="107.1" y="127.2">79</text>
<text x="107.1" y="129.9">50</text>
<text x="116.2" y="130.6" transform="rotate(-90 116.2 130.6)">2</text>
<text x="122.2" y="130.6" transform="rotate(-90 122.2 130.6)">2</text>
<text x="124.8" y="127.1">DDC0_OUT15/SCLK</text>
<text x="181.5" y="127.2">52</text>
<text x="181.5" y="131.2">53</text>
<text x="181.5" y="128.5">49</text>
<text x="181.5" y="129.9">51</text>
<text x="184.3" y="127.7">TCK</text>
<text x="184.3" y="126.4">RESET_</text>
<text x="184.3" y="131.7">TRST_</text>
<text x="184.3" y="129">TDI</text>
<text x="184.3" y="130.3">TMS</text>
<text x="201.5" y="127.7">OUT15(MSB)/SCLK</text>
<text x="205.8" y="126.4">OUT14/SDI</text>
<text x="209.8" y="130.3">TDO</text>
<text x="213.5" y="127.2">79</text>
<text x="213.5" y="129.9">50</text>
<text x="223.2" y="130.6" transform="rotate(-90 223.2 130.6)">2</text>
<text x="229.2" y="130.6" transform="rotate(-90 229.2 130.6)">2</text>
<text x="234.3" y="127.1">DDC1_OUT15/SCLK</text>
<text x="85.2" y="137.9" transform="rotate(-90 85.2 137.9)">4</text>
<text x="85.7" y="135.9" transform="rotate(-90 85.7 135.9)">VSS</text>
<text x="87" y="135.9" transform="rotate(-90 87 135.9)">VSS</text>
<text x="88.3" y="135.9" transform="rotate(-90 88.3 135.9)">VSS</text>
<text x="89.7" y="135.9" transform="rotate(-90 89.7 135.9)">VSS</text>
<text x="91" y="135.9" transform="rotate(-90 91 135.9)">VSS</text>
<text x="92.3" y="135.9" transform="rotate(-90 92.3 135.9)">VSS</text>
<text x="93.6" y="135.9" transform="rotate(-90 93.6 135.9)">VSS</text>
<text x="115.1" y="135" transform="rotate(-90 115.1 135)">R26</text>
<text x="116.2" y="137.4" transform="rotate(-90 116.2 137.4)">1</text>
<text x="118.8" y="135" transform="rotate(-90 118.8 135)">10K</text>
<text x="121.1" y="135" transform="rotate(-90 121.1 135)">R27</text>
<text x="122.2" y="137.4" transform="rotate(-90 122.2 137.4)">1</text>
<text x="124.7" y="135" transform="rotate(-90 124.7 135)">10K</text>
<text x="191.6" y="137.9" transform="rotate(-90 191.6 137.9)">4</text>
<text x="192" y="135.9" transform="rotate(-90 192 135.9)">VSS</text>
<text x="193.4" y="135.9" transform="rotate(-90 193.4 135.9)">VSS</text>
<text x="194.7" y="135.9" transform="rotate(-90 194.7 135.9)">VSS</text>
<text x="196" y="135.9" transform="rotate(-90 196 135.9)">VSS</text>
<text x="197.4" y="135.9" transform="rotate(-90 197.4 135.9)">VSS</text>
<text x="198.7" y="135.9" transform="rotate(-90 198.7 135.9)">VSS</text>
<text x="200" y="135.9" transform="rotate(-90 200 135.9)">VSS</text>
<text x="222.2" y="135" transform="rotate(-90 222.2 135)">R29</text>
<text x="223.3" y="137.4" transform="rotate(-90 223.3 137.4)">1</text>
<text x="225.8" y="135" transform="rotate(-90 225.8 135)">10K</text>
<text x="228.1" y="135" transform="rotate(-90 228.1 135)">R31</text>
<text x="229.3" y="137.4" transform="rotate(-90 229.3 137.4)">1</text>
<text x="231.8" y="135" transform="rotate(-90 231.8 135)">10K</text>
<text x="86.5" y="138.6" transform="rotate(-90 86.5 138.6)">13</text>
<text x="87.9" y="138.6" transform="rotate(-90 87.9 138.6)">24</text>
<text x="89.2" y="138.6" transform="rotate(-90 89.2 138.6)">33</text>
<text x="90.5" y="138.6" transform="rotate(-90 90.5 138.6)">44</text>
<text x="91.8" y="138.6" transform="rotate(-90 91.8 138.6)">64</text>
<text x="93.2" y="138.6" transform="rotate(-90 93.2 138.6)">73</text>
<text x="192.9" y="138.6" transform="rotate(-90 192.9 138.6)">13</text>
<text x="194.2" y="138.6" transform="rotate(-90 194.2 138.6)">24</text>
<text x="195.6" y="138.6" transform="rotate(-90 195.6 138.6)">33</text>
<text x="196.9" y="138.6" transform="rotate(-90 196.9 138.6)">44</text>
<text x="198.2" y="138.6" transform="rotate(-90 198.2 138.6)">64</text>
<text x="199.6" y="138.6" transform="rotate(-90 199.6 138.6)">73</text>
<text x="86.5" y="147.8">DGND</text>
<text x="192.9" y="147.8">DGND</text>
<text x="126.9" y="155">DDC0_PAR/SER</text>
<text x="127.9" y="153.7">DDC0_ RESET</text>
<text x="237.6" y="155">DDC1_ RESET</text>
<text x="236.6" y="156.4">DDC1_PAR/SER</text>
<text x="253" y="165.1">DDC1_OUT</text>
<text x="254.1" y="177.6">DDC0_OUT</text>
</g>
<g font-size="1">
<text x="244.1" y="12.2">REVISION RECORD</text>
<text x="197.4" y="101.8">U23</text>
<text x="91.2" y="103.8">U19</text>
<text x="206.6" y="188.6">COMPANY:</text>
<text x="206.6" y="196.5">TITLE:</text>
<text x="173.6" y="203.2">DRAWN:</text>
<text x="193.4" y="203.2">DATED:</text>
<text x="206.7" y="203">CODE:</text>
<text x="222.5" y="203.2">SIZE:</text>
<text x="231.9" y="203">DRAWING NO:</text>
<text x="266.3" y="203.2">REV:</text>
<text x="173.6" y="208.6">CHECKED:</text>
<text x="193.4" y="208.6">DATED:</text>
<text x="206.9" y="211">SCALE:</text>
<text x="249.7" y="211">SHEET:</text>
<text x="255.5" y="211">OF</text>
</g>
<g font-size=".9">
<text x="254.6" y="211">3</text>
<text x="257.7" y="211">7</text>
</g>
</svg>
